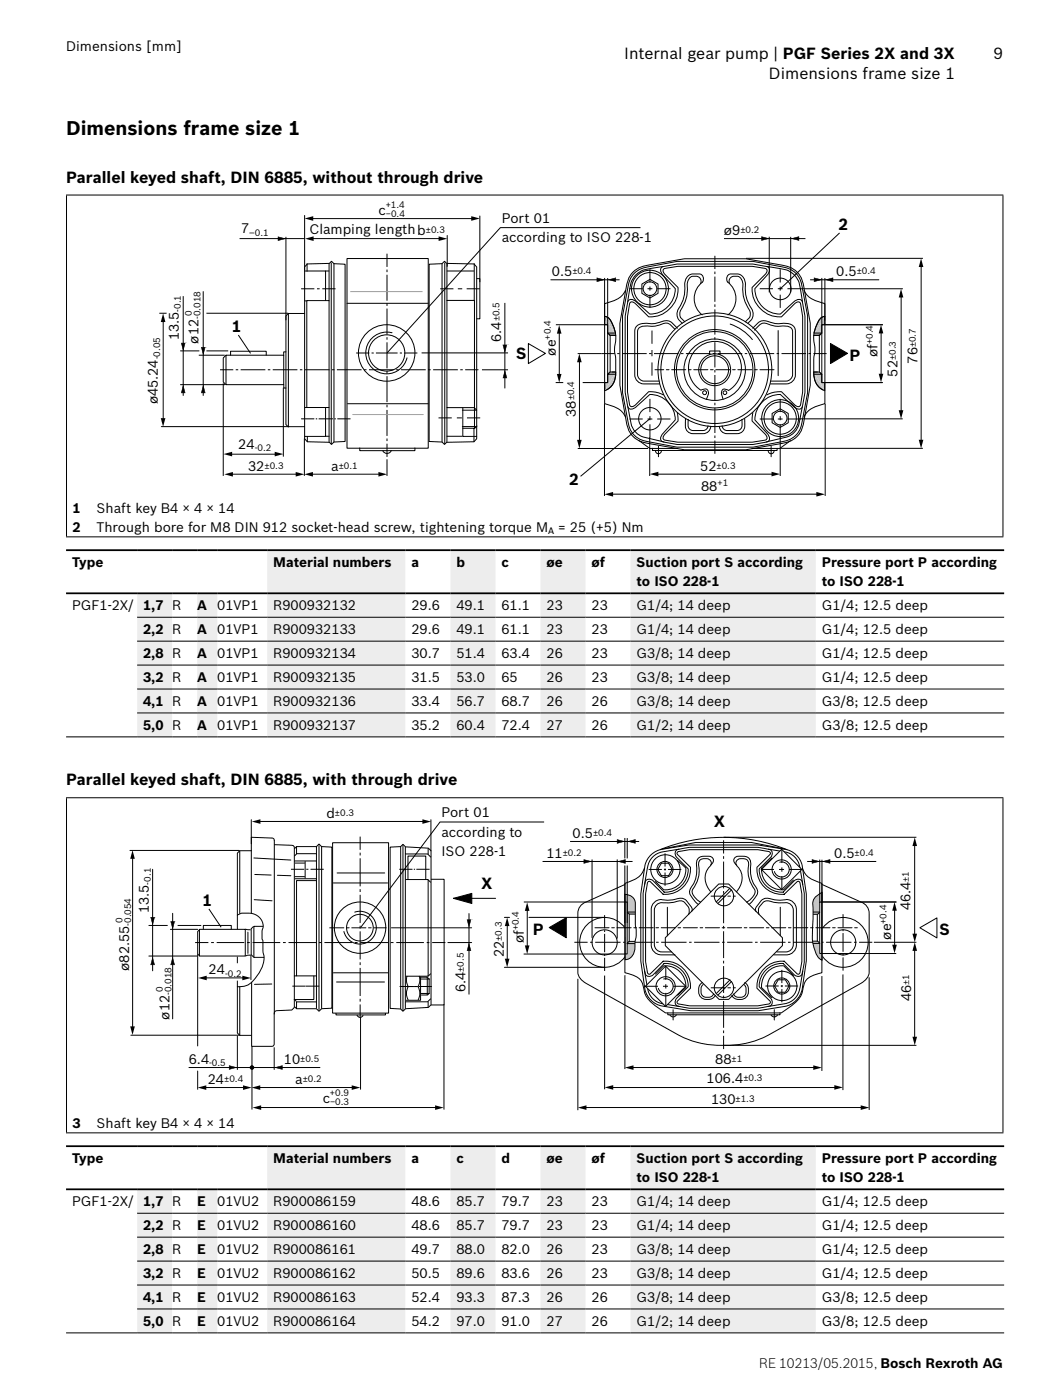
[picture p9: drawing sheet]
<svg xmlns="http://www.w3.org/2000/svg" width="210mm" height="280mm" viewBox="0 0 210 280" stroke-linecap="round" stroke-linejoin="round" font-family="sans-serif">
<path d="M13.2 39h187.3M13.3 39.1v68.2M200.4 39.1v68.2M13.2 107.4h187.3" fill="none" stroke="#000" stroke-width=".2"/>
<g fill="#c6c7c8" stroke="#000" stroke-width=".2" stroke-dasharray="4.2 .7 .7 .7">
<path d="M121.4 74.9l.5-.5h1.1l-2.2 3.7v-1.6h.6z"/>
<path d="M123 74.4a3.6 3.6 0 0 1-2.2 3.7z"/>
<path d="M120.8 63.3a2.5 2.5 0 0 1 1.8 2l.4 1.8z"/>
<path d="M120.8 63.3l2.2 3.8h-1.1l-.5-.5v-1.7h-.6z"/>
</g>
<g fill="none" stroke="#000" stroke-width=".2">
<path d="M60.2 57.8h2.6M60.9 54.2h4.1v5.9M61.4 52.7v1.6M64.4 57.8h2.6M65 54.2h.7M65.8 52.7v7.4M66.2 52.6v36.2M66.7 52.7v35.7M69.3 51.7h16.3v37.9h-16.3zM77.3 50.7v2.7M85.7 52.8l2.6-.1 .5-.4 .4 .4 5.5 .1 .5 .6v34.4l-.5 .6-5.5 .1-.4 .4-.5-.5-2.6-.1zM88 57.8h2.6"/>
<path d="M88.3 52.7v35.7M88.9 52.6v36.2M89.3 52.7v7.4M89.4 54.2h5.2M93.2 57.8h2.7M94.8 52.7v7.5M95.3 55.7h.6v8.1h-.6M125 58.1a4.6 4.6 0 0 1-3.4 2.4l-.8 .2v20l.8 .3a4.6 4.6 0 0 1 3.4 2.4M125.8 57.7h2.6M126.5 54.4a5.6 5.6 0 0 1 3.4-1.4l6.9-1.2h12.2l6.9 1.2a4.9 4.9 0 0 1 4.8 4.8l1.2 6.8v12.5l-1.2 6.9a4.9 4.9 0 0 1-4.8 4.7l-6.9 1.3h-12.2l-6.9-1.3a4.9 4.9 0 0 1-4.8-4.7l-1.2-6.9v-12.5l1.4-8.1a4.2 4.2 0 0 1 1.2-2.1zM126.7 54.7a5.1 5.1 0 0 1 3.2-1.4l5.4-1h15.2l5.4 1a4.6 4.6 0 0 1 4.4 4.5l1.1 5.4v15.3l-1.1 5.5a4.6 4.6 0 0 1-4.4 4.4l-5.4 1h-15.2l-5.4-1a4.6 4.6 0 0 1-4.5-4.4l-1-5.5v-15.3l1.2-6.6a4 4 0 0 1 1.1-1.9zM128.3 56.8l1.6-.9 1.6 .9v1.9l-1.6 .9-1.6-.9z"/>
<path d="M129.9 53.9v2.6M129.9 58.9v2.7M131.3 57.7h2.7M132.5 53.3h-.2a11.8 11.8 0 0 0-4.5 1.1 4.4 4.4 0 0 0-2 3.6l-.4 2.4M140 56.7l.1-.3a1.02 1.02 0 0 0-.9-1.1 1.54 1.54 0 0 0-1.9 1.8 8.1 8.1 0 0 1-1.4 5.3l.1 1.1 .8 .9M142.8 51.2v2.6M145.8 56.7l-.1-.3a1.02 1.02 0 0 1 .9-1.1 1.54 1.54 0 0 1 1.8 1.8 8.1 8.1 0 0 0 1.5 5.3l-.1 1.1-.9 .9M151.8 57.7h2.6M153.3 53.3h.2a11.8 11.8 0 0 1 4.4 1.1 4.4 4.4 0 0 1 2.1 3.6l.3 2.4M155.9 53.9v2.6M155.9 58.9v2.7M157.3 57.7h2.7"/>
<path d="M44 74h2.6M45.2 71h11.5v5.9h-11.5zM45.2 71l-.6 .6v4.8l.6 .5M46.1 71v-.8h7.1v.8M56.7 76.9v.7h.4M57.1 70.4h-.4v.7M57.6 62.7l-.5 .5v21.7l.5 .5M57.6 62.7h3.3v22.6h-3.3zM60.9 60.2h.4M60.9 62.7v-9.3l.5-.6 4.4-.1 .4-.4 .5 .4 2.3 .1v35.5l-2.3 .1-.5 .5-.4-.4-4.4-.1-.5-.6v-2.4M61.3 60.1h4.5v21.4h-4.5zM69.3 60.7h16.3"/>
<path d="M71.2 70.6h2.6M78.3 66.6a4.2 4.2 0 0 0-5.1 2.9 4.2 4.2 0 0 0 3.1 5.1 4.2 4.2 0 0 0 5-3M80.7 70.6h2.7M89.3 60.1h5.5v21.4h-5.5zM93 74h2.6M120.2 70.7h2.6M120.8 63.3a2.5 2.5 0 0 1 1.8 2 6.3 6.3 0 0 1 .2 4.2l.2 2.3a9.3 9.3 0 0 1-.3 4.7 3.2 3.2 0 0 1-1.9 1.6M120.8 64.9h.6v1.7l.5 .5h1.1M121.4 66.6v8.3M121.4 66.6h1.5M121.4 74.8h1.6M121.9 67v7.4"/>
<path d="M123 74.4h-1.1l-.5 .5v1.6h-.6M125.6 60.1a1.09 1.09 0 0 1 1.6 .4l2.6 2.3a5.1 5.1 0 0 0 5.1-5.1l-2.3-2.6a1.21 1.21 0 0 1-.4-1.7l3.1-.6h15.1l2.8 .5a.81 .81 0 0 1 .6 .6 .81 .81 0 0 1-.3 .8l-2.7 3a5.1 5.1 0 0 0 5.1 5.1l2.6-2.3a1.21 1.21 0 0 1 1.7-.4l.6 3.1v15.3l-.5 2.8a.81 .81 0 0 1-.6 .6 .81 .81 0 0 1-.8-.3l-3-2.7a5.1 5.1 0 0 0-5.1 5.1l2.4 2.6a1.21 1.21 0 0 1 .3 1.7l-3.1 .6h-15.1l-2.7-.5a.81 .81 0 0 1-.6-.6 .81 .81 0 0 1 .2-.8l2.7-3a5.1 5.1 0 0 0-5.1-5.1l-2.6 2.4a1.21 1.21 0 0 1-1.6 .3l-.7-3.1v-15.3zM129.9 79.8v2.6M130.3 66.1v2.7M130.3 72.5v2.6M132.5 79l-1.2-.5-1.7-.2-2.6 2.6a.83 .83 0 0 1-1.1 .3l-.5-2.8v-15.1l.5-2.8a.83 .83 0 0 1 1.1 .3l2.6 2.6a5.6 5.6 0 0 0 5.9-5.9l-2.6-2.6a.83 .83 0 0 1-.3-1.1l2.8-.5h14.9l2.8 .5a.83 .83 0 0 1-.3 1.1l-2.5 2.6a5.6 5.6 0 0 0 5.8 5.9l2.6-2.6a.83 .83 0 0 1 1.1-.3l.6 2.8v15.1l-.6 2.8a.83 .83 0 0 1-1.1-.3l-2.6-2.6-1.6 .2-1.3 .5M134.8 65.8a2.05 2.05 0 0 0-2.1-1.1l-1.7 .5h-1.1a2.35 2.35 0 0 0-2.4 .7l-.1 9a1.39 1.39 0 0 0 1.3 1.3h3M135.4 65.6a2.6 2.6 0 0 0-2.5-1.4l-2 .5h-1.1a3.1 3.1 0 0 0-2.7 .7l-.3 .8v8.8a1.84 1.84 0 0 0 1.8 1.8h3.2M140.3 63a4.1 4.1 0 0 1 .1-6.6 1.03 1.03 0 0 0-.7-1.6 2.19 2.19 0 0 0-2.5 .7 3.2 3.2 0 0 0-.4 2.3l-.2 2-.6 1.2a2.3 2.3 0 0 0 .3 3.7M141.8 70.9v-.7h2.1v.7M144.5 79.8l-.3-1v-.7a.85 .85 0 0 1 1.4 0 5.3 5.3 0 0 0 1.3-7.9 5.3 5.3 0 0 0-8-.1 5.3 5.3 0 0 0 1.2 8l.1-.1a.89 .89 0 0 1 1.3 .1l.1 .7-.4 1.1M145.5 63a4.1 4.1 0 0 0-.1-6.6 1.03 1.03 0 0 1 .6-1.6 2.19 2.19 0 0 1 2.5 .7 3.2 3.2 0 0 1 .4 2.3l.3 2 .6 1.2a2.3 2.3 0 0 1-.4 3.7"/>
<path d="M145.9 64.8a9.6 9.6 0 0 1 4.4 3.1M150.4 65.6a2.6 2.6 0 0 1 2.5-1.4l1.9 .5h1.1a3.1 3.1 0 0 1 2.8 .7l.2 .8v8.8a1.84 1.84 0 0 1-1.8 1.8h-3.1M150.7 66a2.54 2.54 0 0 1 2-1.4 9.3 9.3 0 0 0 4.5 .6 1.11 1.11 0 0 1 1.2 1.1v8.6a1.39 1.39 0 0 1-1.3 1.3h-3.1M155.5 66.1v9M155.9 79.8v2.6M162.5 70.7h2.7M60.2 83.8h2.6M60.9 81.5h.5M61.4 87.3v1.1M65 87.3h.8M65 81.6v5.7h-4.1M65.8 81.5v7"/>
<path d="M67.4 83.8h2.6M69.4 80.7h16.2M71.9 89.6v.5h11v-.5M77.3 88.7v2.7M78.2 90.1a.94 .94 0 0 1-.8 .6 .94 .94 0 0 1-.9-.5M87.6 83.6h2.7M89.3 81.5v7M89.3 87.3h3.1M92.4 85.3h2.7M92.4 82h2.8M92.4 85.7h2.3v2.7M92.5 81.6v5.7h2.7"/>
<path d="M93.3 83.6h2.7M95.3 82l-.5-.4v4.1l.5-.5M125.4 81.3l.7 3.3a3.7 3.7 0 0 0 2.4 2.8l4.2 1M125.8 83.8h2.6M129.9 84.9v2.6M131.3 83.8h2.7M135.3 82.5l.2 1.7-2.6 2.6a.83 .83 0 0 0-.3 1.1l2.8 .5h14.9l2.8-.5a.83 .83 0 0 0-.3-1.1l-2.5-2.6 .1-1.7M137 83.7l-.1 1.3a1.53 1.53 0 0 0 1.5 1.7h2.1a1.5 1.5 0 0 0 1.5-1.4M137.5 83.9v1a1.03 1.03 0 0 0 1 1.2h2a1 1 0 0 0 1-1M142.8 88.1v2.7M148.2 83.9l.1 1a1.03 1.03 0 0 1-1 1.2h-2a1 1 0 0 1-1-1M148.8 83.7v1.3a1.53 1.53 0 0 1-1.5 1.7h-2.1a1.5 1.5 0 0 1-1.5-1.4"/>
<path d="M151.8 83.8h2.6M154.3 82.7l1.6-.9 1.6 .9v1.9l-1.6 .9-1.6-.9zM155.9 84.9v2.6M157.3 83.8h2.7M160.3 81.3l-.6 3.3a3.7 3.7 0 0 1-2.5 2.8l-4.1 1"/>
<circle cx="129.9" cy="57.7" r="1.36"/>
<circle cx="129.9" cy="57.7" r="3.7"/>
<circle cx="129.9" cy="57.7" r="3.2"/>
<circle cx="155.9" cy="57.8" r="2.16"/>
<circle cx="77.3" cy="70.6" r="5.6"/>
<circle cx="77.3" cy="70.6" r="3.6"/>
<circle cx="140.8" cy="78.5" r=".39"/>
<circle cx="142.8" cy="73.9" r="3.2"/>
<circle cx="142.8" cy="73.9" r="2.78"/>
<circle cx="142.8" cy="73.9" r="6.1"/>
<circle cx="142.8" cy="73.9" r="7.6"/>
<circle cx="142.8" cy="73.9" r="10.8"/>
<circle cx="142.8" cy="73.9" r="8"/>
<circle cx="142.8" cy="73.9" r="11.4"/>
<circle cx="144.8" cy="78.5" r=".37"/>
<circle cx="129.8" cy="83.7" r="2.24"/>
<circle cx="155.9" cy="83.6" r="1.36"/>
<circle cx="155.9" cy="83.6" r="3.7"/>
<circle cx="155.9" cy="83.6" r="3.2"/>
</g>
<path d="M80.3 70.6h-.6" fill="none" stroke="#000" stroke-width=".2" stroke-dasharray=".4 .4" stroke-linecap="butt"/>
<path d="M79.4 70.6h-5.4" fill="none" stroke="#000" stroke-width=".2" stroke-dasharray="4.3 .4 .4 .4" stroke-linecap="butt"/>
<path d="M63.9 57.8h-.8M77.3 53.9v.8M142.8 54.3v.8M47.1 74h.7M123.3 70.7h.8" fill="none" stroke="#000" stroke-width=".2" stroke-dasharray=".5 .5" stroke-linecap="butt"/>
<path d="M48.1 74h44.6M124.3 70.7h38" fill="none" stroke="#000" stroke-width=".2" stroke-dasharray="4.9 .5 .5 .5" stroke-linecap="butt"/>
<path d="M77.3 54.9v33.6" fill="none" stroke="#000" stroke-width=".2" stroke-dasharray="5.2 .5 .5 .5" stroke-linecap="butt"/>
<path d="M63.1 83.8h.4" fill="none" stroke="#000" stroke-width=".2" stroke-dasharray=".3 .3" stroke-linecap="butt"/>
<path d="M63.7 83.8h3.6" fill="none" stroke="#000" stroke-width=".2" stroke-dasharray="2.9 .3 .3 .3" stroke-linecap="butt"/>
<path d="M129.4 57.7h1.4M156.4 57.7h-1.5M92.3 83.6h-1.5M129.4 83.8h1.4M156.4 83.8h-1.5" fill="none" stroke="#000" stroke-width=".2" stroke-dasharray="1 1" stroke-linecap="butt"/>
<path d="M70 58.3h14.4M70.5 82.9h14.1" fill="none" stroke="#9c9e9f" stroke-width=".2"/>
<path d="M92.4 57.8h-1.4" fill="none" stroke="#000" stroke-width=".2" stroke-dasharray=".9 .9" stroke-linecap="butt"/>
<path d="M154.7 73.9h-23.8" fill="none" stroke="#000" stroke-width=".2" stroke-dasharray="2.8 .5 .5 .5"/>
<path d="M142.8 55.3v32.6" fill="none" stroke="#000" stroke-width=".2" stroke-dasharray="5 .5 .5 .5" stroke-linecap="butt"/>
<path d="M129.9 58.1v-1.2M155.9 58.1v-1.2M129.9 83.2v1.3M155.9 83.2v1.3" fill="none" stroke="#000" stroke-width=".2" stroke-dasharray=".8 .8" stroke-linecap="butt"/>
<path d="M130.3 70v1.9" fill="none" stroke="#000" stroke-width=".2" stroke-dasharray="1.2 1.2" stroke-linecap="butt"/>
<g fill="#c6c7c8" stroke="#000" stroke-width=".2" stroke-dasharray="4.2 .7 .7 .7">
<path d="M162.6 74.4h1.1l.5 .5v1.6h.6v1.6z"/>
<path d="M162.6 74.4l2.2 3.7a3.6 3.6 0 0 1-2.2-3.7z"/>
<path d="M164 63.6l.8-.3-2.2 3.8a7.3 7.3 0 0 1 1.4-3.5z"/>
<path d="M164.8 63.3v1.6h-.6v1.7l-.5 .5h-1.1z"/>
</g>
<g fill="none" stroke="#000" stroke-width=".2">
<path d="M36.6 59.2v20M40.6 58.3v20.9M47.9 47.7h13M57.1 47.4v16.6M60.9 43v11.1M62.3 43.7h32.2M62.4 47.7h25.6M89.4 47v6.3M95.9 43.1v13.3M110 56h13.8M120.8 55.6v9.3M121.4 55.6v9.3"/>
<path d="M128 45.5h-28l-22.6 25.1M144.7 47.7h16.2M149.1 51.7h35.3M153.7 47.3v11.2M158 47.4v11.1M159.8 57.8h20.6M160.7 58.1a4.6 4.6 0 0 0 3.4 2.4l.7 .2v20l-.7 .3a4.6 4.6 0 0 0-3.4 2.4M161.9 56h13.8M164.2 55.6v9.3M164.8 55.6v9.3h11.6M167.8 46.6l-11.9 11.2M180.1 59.2v23.2"/>
<path d="M184.1 53.1v35.2M31.8 62.6h1.5M32.6 64.1v19.8M36 76.9h9M36 70.2h3.8M39.7 71h5.2M41.2 70.2h4.4M41.2 62.6h16.4M44.6 76.7v18.5M47.6 67l2.5 3.7M56.6 77.5v13.8M84.2 70.6h17.3"/>
<path d="M96.3 74h5.2M100.9 60.6v17.1M105.6 68.7l3.4 2-3.4 2zM111 76.5h1.5M111.1 64.9h9.8M111.8 66.4v8.7M115.4 70.7h4.8M115.8 72.1v16.2M116.4 76.5h4.4M162.6 74.8h1.6M162.6 74.4h1.1l.5 .5v1.6h12.2M162.7 66.6h1.5"/>
<path d="M163.7 67v7.4M164.2 66.6v8.3M164.8 64.9h-.6v1.7l-.5 .5h-1.1M164.8 63.3a2.5 2.5 0 0 0-1.8 2 6.2 6.2 0 0 0-.2 4.2l-.2 2.3a9.3 9.3 0 0 0 .4 4.7 3.2 3.2 0 0 0 1.8 1.6M165.9 68.7l3.4 2-3.4 2zM176.1 66.4v8.7M32.2 85.3h25.5M46.1 90.8h9.1M46.2 94.8h13.2M60.8 87.7v7.5M62.2 94.8h13.7M77.3 91.9v3.3"/>
<path d="M115.4 89.7h14.1M120.8 80.8v18.4M122.2 98.8h41.2M127.7 88.1l2.1 1.6h5.6M129.8 87.4v7.8M129.8 83.8l-13.8 11.5M130.4 89.7v.4h24.9v-.4M131.2 94.8h23.3M132.1 90.1a.58 .58 0 0 1-.5 .6 .58 .58 0 0 1-.6-.5M153.5 90.1a.58 .58 0 0 0 .5 .6 .58 .58 0 0 0 .7-.5M155.9 87.3v7.9M155.9 89.7h28.5"/>
<path d="M158 88.1l-2.2 1.6h-5.6M159.7 83.8h20.7M164.9 80.8v18.4"/>
</g>
<path d="M131.6 91.4v-2.2M154.1 91.4v-2.2" fill="none" stroke="#000" stroke-width=".2" stroke-dasharray="4.2 .7 .7 .7"/>
<g fill="#000">
<path d="M60.9 43.7l1.7-.5v1zM60.9 47.7l1.8-.4v.9zM87.6 47.3l1.8 .4-1.8 .5zM94.2 43.2l1.7 .5-1.7 .5zM180 57.8l.5 1.7h-.9zM184 51.7l.5 1.7h-.9zM32.6 62.7l.4 1.7h-.9zM111.3 74.8h.9l-.5 1.7zM111.7 65l.5 1.7h-.9zM115.8 70.7l.4 1.7h-.9zM165.9 68.7l3.4 2-3.4 2zM175.6 74.8h.9l-.5 1.7z"/>
<path d="M176 65l.5 1.7h-.9zM32.1 83.6h.9l-.4 1.8zM44.7 90.8l1.7-.4v.9zM44.8 94.9l1.7-.5v.9zM54.9 90.4l1.7 .4-1.7 .5zM59.1 94.4l1.7 .5-1.7 .4zM60.8 94.9l1.7-.5v.9zM75.6 94.4l1.7 .5-1.7 .4zM115.3 88h.9l-.4 1.7zM120.8 98.9l1.7-.5v.9zM129.8 94.8l1.8-.4v.9zM154.2 94.4l1.7 .4-1.7 .5z"/>
<path d="M163.1 98.4l1.7 .5-1.7 .4zM179.6 82h.9l-.5 1.8zM183.6 88h.9l-.5 1.7z"/>
<path d="M55.5 47.3v.9l1.7-.5zM55.6 47.4l1.2 .3-1.2 .3z"/>
<path d="M119.2 55.5v.9l1.7-.5zM119.3 55.6l1.2 .3-1.2 .4z"/>
<path d="M121.4 56l1.7 .4v-.9zM121.8 55.9l1.2-.3v.7z"/>
<path d="M152.1 47.3v.9l1.7-.5zM152.2 47.4l1.2 .3-1.2 .3z"/>
<path d="M158 47.7l1.7 .5v-.9zM158.4 47.7l1.2-.3v.6z"/>
<path d="M162.6 55.5v.9l1.7-.5zM162.7 55.6l1.2 .3-1.2 .4z"/>
<path d="M164.8 56l1.7 .4v-.9zM165.2 55.9l1.2-.3v.7z"/>
<path d="M36.6 76.9l-.4 1.7h.9zM36.6 77.4l.3 1.1h-.6z"/>
<path d="M36.2 68.6l.4 1.7 .5-1.7zM36.3 68.7h.6l-.3 1.1z"/>
<path d="M40.6 76.9l-.4 1.7h.9zM40.6 77.4l.3 1.1h-.6z"/>
<path d="M40.2 69.4l.4 1.7 .5-1.7zM40.3 69.5h.6l-.3 1.2z"/>
<path d="M100.9 74l-.5 1.6h.9zM100.9 74.4l.3 1.1h-.6z"/>
<path d="M100.4 68.9l.5 1.7 .4-1.7zM100.6 69h.6l-.3 1.2z"/>
</g>
<g fill="#000">
<path d="M55.6 47.4l1.4 .3-1.4 .4zM119.3 55.6l1.4 .3-1.4 .4zM121.6 56l1.4-.4v.7zM152.2 47.3l1.4 .4-1.4 .4zM158.2 47.7l1.4-.4v.8zM162.7 55.6l1.4 .3-1.4 .4zM165 56l1.4-.4v.7zM36.6 77.1l.4 1.5h-.8zM36.2 68.6h.8l-.4 1.4zM40.2 69.5h.8l-.4 1.4zM40.6 77.1l.4 1.5h-.8zM100.5 69h.8l-.4 1.4z"/>
<path d="M100.9 74.2l.4 1.4h-.8z"/>
</g>
<path d="M53.4 110h27.6v8.7h-27.6zM90 110h9v8.7h-9zM108 110h9v8.7h-9zM126 110h37v8.7h-37zM27.4 118.7h7v4.7h-7zM39.4 118.7h4v4.7h-4zM53.4 118.7h27.6v4.7h-27.6zM90 118.7h9v4.7h-9zM108 118.7h9v4.7h-9zM126 118.7h37v4.7h-37zM27.4 123.4h7v4.8h-7zM39.4 123.4h4v4.8h-4zM53.4 123.4h27.6v4.8h-27.6zM90 123.4h9v4.8h-9zM108 123.4h9v4.8h-9zM126 123.4h37v4.8h-37zM27.4 128.2h7v4.8h-7zM39.4 128.2h4v4.8h-4zM53.4 128.2h27.6v4.8h-27.6zM90 128.2h9v4.8h-9zM108 128.2h9v4.8h-9zM126 128.2h37v4.8h-37zM27.4 133h7v4.8h-7zM39.4 133h4v4.8h-4zM53.4 133h27.6v4.8h-27.6zM90 133h9v4.8h-9zM108 133h9v4.8h-9zM126 133h37v4.8h-37zM27.4 137.8h7v4.8h-7zM39.4 137.8h4v4.8h-4zM53.4 137.8h27.6v4.8h-27.6zM90 137.8h9v4.8h-9zM108 137.8h9v4.8h-9zM126 137.8h37v4.8h-37zM27.4 142.6h7v4.8h-7zM39.4 142.6h4v4.8h-4zM53.4 142.6h27.6v4.8h-27.6zM90 142.6h9v4.8h-9zM108 142.6h9v4.8h-9zM126 142.6h37v4.8h-37z" fill="#eceded"/>
<g fill="none" stroke="#000" stroke-width=".2">
<path d="M27.4 123.4h173.2M27.4 128.2h173.2M27.4 137.8h173.2M27.4 133h173.2M13.2 147.4h187.4M13.2 159.6h187.3M13.3 159.6v66.9M27.4 142.6h173.2M200.4 159.6v66.9M26 170.1h21.8M26.5 171.4v34.2M30.5 173.9v20.3"/>
<path d="M47.9 170.1v12.6M50.2 163.9v18.8M50.3 170.1h-2.4l-.5 .5v15.2M50.7 171.6l7.4 .4M50.8 179.9l3.6 .3M50.9 174.9l3.3 .1M51.7 164.3h33M54.8 168.9l3.6 .2 .2 .1 .2 .3v32l-.5 .5-2.9 .1a.55 .55 0 0 0-.6 .6l-.1 6.4-.5 .2h-3.9v-12.9M54.8 168.1v34.8M55.4 175.1h2.7M58.1 173.9h2.7M58.8 172.2h4.4"/>
<path d="M58.8 169.7l.5-.4h3.9l.5-.5 .5 .5 2.1 .1v32.2l-2.1 .1-.5 .6-.5-.6h-3.9l-.5-.4M58.9 175.3h2M58.9 175.8h4.4M58.9 172.6h2M59.3 169.3v1.4h3.9M59.3 170.7l-.5 .5M61 172.2v3.5M62 173.9h2.7M63.2 176.1h-3.9v19.1h3.9M63.2 169.4v32.3M63.7 169.1v32.9M64.3 169.3v32.4"/>
<path d="M66.5 168.5h11.1v34.1h-11.1zM66.6 176.6h10.9M67.4 174.6h9.5M72 167.3v2.7M78 169.4l2.1-.1 .4-.4 .5 .5 4.6 .2 .5 .6v30.8l-.5 .5-4.6 .2-.5 .6-.4-.5-2.1-.1zM79.8 173.9h2.6M80.1 169.3v32.5M80.5 169v33.1M80.9 170.8h4.5l.7 .7M81 175.9h4.5v19.3h-4.5M81 169.4v32.3M83.2 173.9h2.6"/>
<path d="M85.1 175.9v-4.7h-3.6v4.7M85.5 169.7v1.2M85.5 176l.6 .5M86.1 163.9v6.3M86.1 175.9h2.6v25.1h-2.6M153.5 169.8l3.3 .6a3.7 3.7 0 0 1 3 3.1l.6 3.4M29.7 191.2h9.6M29.7 185.1h3.7M34.1 185.9h5.4M34.5 182.7v21.1M35.6 185.1h4.5M39 188.5h2.6"/>
<path d="M39.5 190.9v18.3M39.8 185.9h9.2v5.3h-9.2zM39.9 185.9l-.4 .4v4.5l.4 .4M40.6 185.9v-.8h5.6v.8M41 195.6h7.7M47.4 183a3.8 3.8 0 0 1 4.9 1.2 2.56 2.56 0 0 1 .1 2.1l.1 3.9a5.4 5.4 0 0 1-1.4 5.4 3.7 3.7 0 0 1-3.7 1.7M47.4 191.3v1.3M47.4 196.1v10.5l.5 .5h2.4M47.9 197.3v9.7M49 185.8l1.1 .1M49.5 186.4v4.3M50.1 191h-.6l-.5 .2"/>
<path d="M50.1 191.1v4.8M50.7 185.3l-.5 .4v5.2l.5 .6M52.6 185.3h-1.9v6.2h2.1M54.3 196.8l-3.5 .1M58.4 197.2h5.4M58.7 199.8l.6 .5M58.8 195.2h.5M62.7 195.1v4.8h-3.9M66.6 194.6h11M67.2 196.4h9.6M70.9 182.4a3.3 3.3 0 0 1 4.1 2.2 3.3 3.3 0 0 1-2.2 4.1 3.3 3.3 0 0 1-4.1-2.4M78.2 185.6h16"/>
<path d="M79.8 197.3h3.7M81.3 195.2l-.1 .8 .4 1.3-.2 .5a2.57 2.57 0 0 0 .2 2.2M83.5 197.3l.2 .5a2.57 2.57 0 0 1-.2 2.2M83.6 197.3h2.7M83.8 195.2l.1 .8-.4 1.3M84 195.3v4.8h-2.9M84.1 195.8h1.7M84.1 195.4h1.3v3.6h-1.3M84.1 198.7h1.7M85.4 195.4l.3 .4v2.9l-.3 .3M86.1 194.7l-.6 .5M86.1 199.7l-.7 .7h-4.4"/>
<path d="M86.4 188.5h2.6M89.5 188.5h4.7M93.7 182.7v16.1M26.1 207h21.8M37.8 213.5h26.1M39.5 214.2v3.7M40.9 217.5h8M47.4 207.2v6.7M50.3 209.3v12.6M51.7 217.5h18.9M54.8 209.5v4.4M63.2 200.4h-3.9v1.4"/>
<path d="M67.1 202.6v.4h9.9v-.4M71.3 203a.63 .63 0 0 0 .6 .5 .63 .63 0 0 0 .7-.5M72 200.9v2.6M72 203.5v14.4M85.5 200.3v1.1M88.7 201v20.9M13.2 226.6h187.3M51.9 221.5h35.4"/>
<circle cx="71.9" cy="185.5" r="2.66"/>
<circle cx="71.9" cy="185.5" r="5.1"/>
<circle cx="50.3" cy="213.5" r=".35"/>
</g>
<path d="M13.2 110h187.4M13.2 118.7h187.4" fill="none" stroke="#000" stroke-width=".35"/>
<g fill="#000">
<path d="M26.5 170l.4 1.8h-.9zM50.3 164.3l1.7-.4v.9zM84.4 163.9l1.7 .4-1.7 .5zM30.5 191.5l.4 1.5h-.8zM30.1 183.5h.8l-.4 1.4zM39.6 195.6l1.7-.5v1zM48.4 195.1l1.7 .5-1.7 .5zM26 205.3h.9l-.4 1.7zM39.5 217.5l1.7-.4v.9zM45.8 213.1l1.4 .4-1.4 .4zM48.6 217.1l1.7 .4-1.7 .5zM50.3 217.5l1.7-.4v.9z"/>
<path d="M55 213.5l1.4-.4v.8zM70.3 217.1l1.7 .4-1.7 .5zM50.5 221.5l1.7-.4v.9zM86.9 221.1l1.8 .4-1.8 .5z"/>
<path d="M30.5 191.3l-.5 1.7h.9zM30.5 191.7l.3 1.2h-.6z"/>
<path d="M30 183.4l.5 1.7 .4-1.7zM30.2 183.5h.6l-.3 1.2z"/>
<path d="M45.7 213.1v.9l1.7-.5zM45.8 213.2l1.2 .3-1.2 .3z"/>
<path d="M54.8 213.5l1.7 .5v-.9zM55.2 213.5l1.2-.3v.6z"/>
<circle cx="50.3" cy="213.5" r=".35"/>
</g>
<path d="M42.2 188.5h.8M72 200.3v-.8" fill="none" stroke="#000" stroke-width=".2" stroke-dasharray=".6 .6" stroke-linecap="butt"/>
<path d="M43.3 188.5h42.8" fill="none" stroke="#000" stroke-width=".2" stroke-dasharray="5.5 .6 .6 .6" stroke-linecap="butt"/>
<path d="M72 199.2v-28.9" fill="none" stroke="#000" stroke-width=".2" stroke-dasharray="5.6 .6 .6 .6" stroke-linecap="butt"/>
<path d="M65.9 185.6h11.3" fill="none" stroke="#000" stroke-width=".2" stroke-dasharray="2.8 .5 .5 .5"/>
<path d="M61.2 173.9h.6M82.9 197.3h.5" fill="none" stroke="#000" stroke-width=".2" stroke-dasharray=".4 .4" stroke-linecap="butt"/>
<path d="M82.7 173.9h.4" fill="none" stroke="#000" stroke-width=".2" stroke-dasharray=".3 .3" stroke-linecap="butt"/>
<path d="M152.1 173.9l4.1-4 4 4-4 4z" fill="#fff"/>
<g fill="none" stroke="#000" stroke-width=".2">
<path d="M129.1 176.1a1.06 1.06 0 0 1 1.4 0l2.1 2.3a4.5 4.5 0 0 0 4.9-4.7l-2.3-2.2a.94 .94 0 0 1-.3-1.1 .94 .94 0 0 1 1-.6l1.8-.3h13.8l1.4 .2a1.23 1.23 0 0 1 1.4 1l-.3 .8-2.3 2.2a4.5 4.5 0 0 0 4.9 4.7l2.1-2.3a.94 .94 0 0 1 1.1-.2 .94 .94 0 0 1 .6 .9l.3 1.9v13.8l-.2 1.3a1.23 1.23 0 0 1-1 1.5l-.8-.3-2.1-2.3a4.5 4.5 0 0 0-4.9 4.7l2.3 2.3a.94 .94 0 0 1 .3 1.1 .94 .94 0 0 1-1 .5l-1.8 .4h-13.8l-1.4-.3a1.23 1.23 0 0 1-1.4-1l.3-.7 2.3-2.3a4.5 4.5 0 0 0-4.9-4.7l-2.1 2.3a.94 .94 0 0 1-1.1 .2 .94 .94 0 0 1-.6-.9l-.3-1.9v-13.7zM129.6 173.9h2.6M129.9 171.2a4.7 4.7 0 0 1 2.4-1.4l6.7-1.3h11.1l6.7 1.3a4.4 4.4 0 0 1 3.5 3.3l.8 5.7v13.4l-.8 5.7a4.4 4.4 0 0 1-3.5 3.4l-5.3 .8h-13.5l-5.7-.9a4.3 4.3 0 0 1-3.4-3.3l-.9-5.7v-13.4l.9-5.7 .2-.7zM132.1 172.6h1.5l.7 1.3-.7 1.2h-1.5l-.7-1.2zM132.4 169.8l5.3-.8h13.8l5.2 .8M132.9 170.7v2.6M132.9 174.5v2.7M133.5 173.9h2.6M135.4 172.1l1.6 1.5a4.1 4.1 0 0 1-4.4 4.3l-1.6-1.6M135.4 170.4l2.4-.5h13.6l2 .4a.44 .44 0 0 1 .5 .4l-2.7 2.8a5 5 0 0 0 5.5 5.3l2.7-2.5a.44 .44 0 0 1 .5 .5l.3 2v13.5l-.3 2a.44 .44 0 0 1-.5 .5l-2.7-2.5a5 5 0 0 0-5.5 5.4l2.7 2.7a.44 .44 0 0 1-.5 .4l-2 .4h-13.6l-2-.4a.44 .44 0 0 1-.5-.4l2.7-2.7a5 5 0 0 0-5.5-5.4l-2.7 2.5a.44 .44 0 0 1-.5-.5l-.3-2v-13.5l.3-2a.44 .44 0 0 1 .5-.5l2.7 2.5a5 5 0 0 0 5.5-5.3l-2.6-2.6-.1-.2zM135.7 169.8l-3.3 .6a3.7 3.7 0 0 0-3 3.1l-.6 3.4M142 173.1l.4-.5a.83 .83 0 0 0 .1-.9 .83 .83 0 0 0-.8-.4 2.18 2.18 0 0 0-2.3 .5 2.85 2.85 0 0 0-.2 1.9 5.9 5.9 0 0 1-1.3 4.1 1.4 1.4 0 0 0 .4 1.7l.6 .9 .6 .5"/>
<path d="M142 178.4a3.8 3.8 0 0 1 .1-5.5 1.02 1.02 0 0 0-1.4-1.2 1.06 1.06 0 0 0-1.1 1.5 6.6 6.6 0 0 1-1.3 4.9 2.96 2.96 0 0 0 1.7 2.3M143.6 176.8h2l10.7 10.7v1.6l-10.7 10.8h-1.9l-10.8-10.8v-1.6zM144.6 168.1v2.6M145.9 177.6l-2.7 2.7M146.2 178l-2.7 2.7M147.1 178.4a3.8 3.8 0 0 0 0-5.5 1.02 1.02 0 0 1 1.4-1.2 1.06 1.06 0 0 1 1.1 1.5 6.6 6.6 0 0 0 1.3 4.9 2.96 2.96 0 0 1-1.7 2.3M147.2 173.1l-.4-.5a.83 .83 0 0 1-.1-.9 .83 .83 0 0 1 .8-.4 2.18 2.18 0 0 1 2.3 .5 2.85 2.85 0 0 1 .1 1.9 5.9 5.9 0 0 0 1.4 4.1 1.4 1.4 0 0 1-.4 1.7l-.7 .9-.6 .5M152 173.9h2.7M152.1 173.9l4.1-4 4 4-4 4zM154.2 171.6l-2 2a4.1 4.1 0 0 0 4.4 4.3l1.9-1.9M155.8 172.4a1.51 1.51 0 0 1 1.8 1.1 1.51 1.51 0 0 1-1 1.8 1.51 1.51 0 0 1-1.9-1M156.2 170v2.6"/>
<path d="M156.2 175.2v2.7M157.7 173.9h2.6M114.8 188.5h2.6M120.8 183v2.7M120.8 191.5v2.7M128.8 194.2l.6 3.4a3.7 3.7 0 0 0 3 3.1l3.3 .6M131 194.8l1.6-1.6a4.1 4.1 0 0 1 4.4 4.3l-1.6 1.5M133.3 181.4v5.8M137.6 182.9a2.06 2.06 0 0 0-1.1-2.6l-.7-.1a11.8 11.8 0 0 1-4 .4 1.5 1.5 0 0 0-1.1 1.4v6.9a1.5 1.5 0 0 0 1.5 1.5h2M138.2 182.3a.75 .75 0 0 0-.2-1l-.8-1.2a1.81 1.81 0 0 0-2.2-.3l-2 .2a2.08 2.08 0 0 0-2.9 1.9v7.1a2 2 0 0 0 2 2h2.8M140.3 196.5a1.99 1.99 0 0 0 .3 3.3 1.89 1.89 0 0 0 2.3-.7M140.5 196.9a1.66 1.66 0 0 0 .2 2.5 1.39 1.39 0 0 0 1.9-.6"/>
<path d="M145.9 196l-2.7 2.7M146.2 196.3l-2.7 2.7M148.6 196.9a1.66 1.66 0 0 1-.1 2.5 1.39 1.39 0 0 1-1.9-.6M148.8 196.5a1.99 1.99 0 0 1-.3 3.3 1.89 1.89 0 0 1-2.3-.7M151.1 182.3a.75 .75 0 0 1 .1-1l.9-1.2a1.81 1.81 0 0 1 2.1-.3l2.1 .2a2.08 2.08 0 0 1 2.8 1.9v7.1a2 2 0 0 1-2 2h-2.5M151.7 182.9a2.06 2.06 0 0 1 1.1-2.6l.7-.1a11.8 11.8 0 0 0 4 .4 1.5 1.5 0 0 1 1 1.4v6.9a1.5 1.5 0 0 1-1.5 1.5h-1.8M152.9 197.2h2.7M155.5 196h1.4l.8 1.2-.8 1.3h-1.4l-.7-1.3zM155.9 181.4v5.8M156.2 194v2.6M156.2 197.8v2.7M156.8 197.2h2.7"/>
<path d="M158.5 195.1l-1.9-1.9a4.1 4.1 0 0 0-4.4 4.3l2 2M160.4 194.2l-.6 3.4a3.7 3.7 0 0 1-3 3.1l-3.3 .6M168.4 182.8v2.7M168.4 191.5v2.6M171.6 188.5h2.7M144.6 207.2v2.6"/>
<circle cx="132.9" cy="173.9" r="1.61"/>
<circle cx="133" cy="173.9" r="2.93"/>
<circle cx="144.7" cy="179.2" r="1.93"/>
<circle cx="156.2" cy="173.9" r="1.92"/>
<circle cx="144.7" cy="197.6" r="1.93"/>
<circle cx="156.2" cy="197.2" r="1.61"/>
<circle cx="156.3" cy="197.2" r="2.93"/>
</g>
<path d="M144.6 171.2v.8M117.9 188.5h.8" fill="none" stroke="#000" stroke-width=".2" stroke-dasharray=".5 .5" stroke-linecap="butt"/>
<path d="M144.6 172.3v34.6" fill="none" stroke="#000" stroke-width=".2" stroke-dasharray="5.4 .5 .5 .5" stroke-linecap="butt"/>
<path d="M118.9 188.5h52.5" fill="none" stroke="#000" stroke-width=".2" stroke-dasharray="5.1 .5 .5 .5" stroke-linecap="butt"/>
<path d="M132.9 173.7v.6M133.1 173.9h-.6M120.8 191.2v-.6M156.2 197v.6M156.4 197.2h-.6M168.4 185.9v.5" fill="none" stroke="#000" stroke-width=".2" stroke-dasharray=".4 .4" stroke-linecap="butt"/>
<path d="M120.8 190.4v-4.5M168.4 186.6v4.7" fill="none" stroke="#000" stroke-width=".2" stroke-dasharray="3.7 .4 .4 .4" stroke-linecap="butt"/>
<path d="M142.1 179.2h4.8M142.1 197.6h4.8" fill="none" stroke="#000" stroke-width=".2" stroke-dasharray="2.8 .5 .5 .5"/>
<path d="M155.7 173.9h1.5" fill="none" stroke="#000" stroke-width=".2" stroke-dasharray="1 1" stroke-linecap="butt"/>
<path d="M156.2 173.5v1.3" fill="none" stroke="#000" stroke-width=".2" stroke-dasharray=".9 .9" stroke-linecap="butt"/>
<path d="M129 197.3l4-4.1 4 4.1-4 4z" fill="#fff"/>
<g fill="none" stroke="#000" stroke-width=".2">
<path d="M124.9 176.9l-7.8 3.5a2.36 2.36 0 0 0-1.6 2.2v11.8a2.82 2.82 0 0 0 1.6 2.2l18.5 10.4a20.7 20.7 0 0 0 17.9 0l19-10.6a2.62 2.62 0 0 0 1.2-2v-11.8a2.36 2.36 0 0 0-1.6-2.2l-7.8-3.5M124.9 185.6a5 5 0 0 0-7.4-.9 5 5 0 0 0 0 7.5 5 5 0 0 0 7.4-.9M128.8 197.3h2.7M129 197.3l4-4.1 4 4.1-4 4zM132.6 195.8a1.51 1.51 0 0 1 1.8 1.1 1.51 1.51 0 0 1-1 1.8 1.51 1.51 0 0 1-1.9-1M133 193.3v2.7M133 198.6v2.6M134.5 197.3h2.6M164.4 185.6a5 5 0 0 1 7.4-.9 5 5 0 0 1 0 7.5 5 5 0 0 1-7.4-.9M133.8 203a.72 .72 0 0 0 .7 .4 .72 .72 0 0 0 .6-.4M154.1 203a.72 .72 0 0 0 .6 .4 .72 .72 0 0 0 .7-.4M155.9 202.5v.5h-22.5v-.4"/>
<circle cx="120.8" cy="188.5" r="2.51"/>
<circle cx="133" cy="197.3" r="1.92"/>
<circle cx="168.5" cy="188.5" r="2.51"/>
</g>
<path d="M132.5 197.3h1.5" fill="none" stroke="#000" stroke-width=".2" stroke-dasharray="1 1" stroke-linecap="butt"/>
<path d="M133 196.8v1.3" fill="none" stroke="#000" stroke-width=".2" stroke-dasharray=".9 .9" stroke-linecap="butt"/>
<path d="M134.5 201.9v2.1M154.7 201.9v2.1" fill="none" stroke="#000" stroke-width=".2" stroke-dasharray="2.8 .5 .5 .5"/>
<path d="M124.8 178.8h2.4v13.2h-2.4z" fill="#c6c7c8"/>
<path d="M124.8 180.4h.5v2l.4 .4h1.5v5.5h-1.5l-.4 .4v2.1h-.5z" fill="#fff"/>
<path d="M124.9 178.9a1.93 1.93 0 0 1 2 1.7v4.3a7.5 7.5 0 0 1 0 3.7 2.87 2.87 0 0 1-1.4 3.2l-.6 .1zM125.3 182.5v6.3M125.4 188.7h1.6M125.4 182.4h1.8M125.7 182.9v5.5M127.2 182.8h-1.5l-.4-.4v-2h-.5v10.4h.5v-2.1l.4-.4h1.5" fill="none" stroke="#000" stroke-width=".2"/>
<path d="M162.3 178.4h1.9v13.7h-1.9z" fill="#c6c7c8"/>
<path d="M163.8 180.4h.4v10.3h-.4v-2.1l-.4-.4h-1.1v-5.3h1.1l.4-.5z" fill="#fff"/>
<g fill="none" stroke="#000" stroke-width=".2">
<path d="M50.2 167.5l4.3 .1 .3 .3v.3M90.6 179.7h8.4M90.6 179.7l3.7-1v2zM108.5 172.3h17.8M108.7 164.4h-20.8l-15.8 21.1M113.9 168.3h13.8M118.3 172v15.6M123.3 171.9v15.7M124.8 167.6v4.1M124.8 173.1v11.5M125.3 167.6v4.1M125.3 173.1v11.5"/>
<path d="M128.8 173.6a4 4 0 0 1-3 2.7l-.9 .4v17.8a4.8 4.8 0 0 1 3.4 2l.2 .5a5.6 5.6 0 0 0 3.1 4.6l1.4 1h23.1l1.4-1a5.6 5.6 0 0 0 3.1-4.6 2.87 2.87 0 0 1 2.5-2.1l1.1-.4v-17.8l-.9-.4a4 4 0 0 1-3-2.7M131.8 169.9a33.9 33.9 0 0 1 25.5 .1M144.6 167.5h38.5M161.3 172.3h13.8M162.9 179.5l1.4-1.1v13.6a3.2 3.2 0 0 1-1.6-2.3 12.6 12.6 0 0 1-.3-5.3v-3.4a2 2 0 0 1 .5-1.5zM163.8 171.9v8.7M164.2 171.9v8.7M182.8 168.9v18.2M41.7 181.8l2.5 3.6M100.8 183.5h1M100.8 193.5h20M101.4 184.9v7.2"/>
<path d="M104.6 190.8h20.3M104.7 180.4h20.2M105.4 181.9v7.5M105.7 183.5h15.1M109.7 185.5l3.4-2v4.1zM115.5 195.8v26.2M120.8 195.1v22.8M124.9 195v18.8M162.3 182.4h1.4M162.3 188.7h1.4M163.3 182.9v5.3M163.8 182.4v6.3"/>
<path d="M164.2 190.7h14.9M164.2 195.2v19M164.2 180.4h-.4v2l-.4 .5h-1.1M164.2 180.4v10.3h-.4v-2.1l-.4-.4h-1.1M164.2 180.4h14.9M168.4 194.9v23.1M173.7 195.5v26.5M174.6 188.5h8.5M178.8 181.8v7.5M182.8 189.9v17.8M183.8 185.5l3.4-1.9v4zM122.2 217.5h44.8"/>
<path d="M126.3 213.5h36.5M144.6 209.1h38.5M116.9 221.5h55.4"/>
</g>
<path d="M118.9 185.5h52.8" fill="none" stroke="#000" stroke-width=".2" stroke-dasharray="2.8 .5 .5 .5"/>
<g fill="#000">
<path d="M90.6 179.7l3.7-1v2zM116.7 171.9l1.4 .4-1.4 .4zM123.3 167.9l1.4 .4-1.4 .4zM123.5 172.3l1.5-.4v.8zM125.5 168.3l1.4-.4v.8zM162.3 171.9l1.4 .4-1.4 .4zM164.4 172.3l1.4-.4v.8zM182.8 167.5l.4 1.7h-.9zM34.5 191.5l.4 1.5h-.8zM34.1 184.3h.8l-.4 1.4zM93.7 188.7l.4 1.4h-.8zM93.3 184h.8l-.4 1.4z"/>
<path d="M100.9 191.7h.9l-.5 1.8zM101.3 183.5l.5 1.7h-.9zM104.9 189.1h.9l-.5 1.7zM105.3 180.5l.5 1.7h-.9zM109.7 185.5l3.4-2v4.1zM178.3 188.9h.9l-.5 1.8zM178.7 180.4l.5 1.7h-.9zM182.8 188.5l.4 1.7h-.9zM182.3 186.7h.9l-.4 1.8zM120.8 217.5l1.7-.5v.9zM124.9 213.5l1.7-.4v.9zM162.5 213.1l1.7 .4-1.7 .5z"/>
<path d="M166.7 217l1.7 .5-1.7 .4zM182.3 207.3h.9l-.4 1.8zM115.5 221.5l1.7-.4v.9zM172 221.1l1.7 .4-1.7 .5z"/>
<path d="M116.6 171.8v.9l1.7-.4zM116.7 172l1.2 .3-1.2 .3z"/>
<path d="M123.3 167.8v.9l1.6-.4zM123.4 168l1.1 .3-1.1 .3z"/>
<path d="M123.3 172.3l1.7 .4v-.9zM123.7 172.3l1.2-.3v.6z"/>
<path d="M125.3 168.3l1.7 .4v-.9zM125.7 168.3l1.2-.3v.6z"/>
<path d="M162.2 171.8v.9l1.7-.4zM162.3 172l1.2 .3-1.2 .3z"/>
<path d="M164.2 172.3l1.7 .4v-.9zM164.6 172.3l1.2-.3v.6z"/>
<path d="M34.5 191.3l-.5 1.7h.9zM34.5 191.7l.3 1.2h-.6z"/>
<path d="M34 184.2l.5 1.7 .4-1.7zM34.2 184.4h.6l-.3 1.1z"/>
<path d="M93.7 188.5l-.4 1.7h.9zM93.7 188.9l.3 1.2h-.6z"/>
<path d="M93.3 183.9l.4 1.7 .5-1.7zM93.4 184h.6l-.3 1.2z"/>
</g>
<path d="M53.4 229.2h27.6v8.7h-27.6zM90 229.2h9v8.7h-9zM108 229.2h9v8.7h-9zM126 229.2h37v8.7h-37zM27.4 237.9h7v4.7h-7zM39.4 237.9h4v4.7h-4zM53.4 237.9h27.6v4.7h-27.6zM90 237.9h9v4.7h-9zM108 237.9h9v4.7h-9zM126 237.9h37v4.7h-37zM27.4 242.6h7v4.8h-7zM39.4 242.6h4v4.8h-4zM53.4 242.6h27.6v4.8h-27.6zM90 242.6h9v4.8h-9zM108 242.6h9v4.8h-9zM126 242.6h37v4.8h-37zM27.4 247.4h7v4.8h-7zM39.4 247.4h4v4.8h-4zM53.4 247.4h27.6v4.8h-27.6zM90 247.4h9v4.8h-9zM108 247.4h9v4.8h-9zM126 247.4h37v4.8h-37zM27.4 252.2h7v4.8h-7zM39.4 252.2h4v4.8h-4zM53.4 252.2h27.6v4.8h-27.6zM90 252.2h9v4.8h-9zM108 252.2h9v4.8h-9zM126 252.2h37v4.8h-37zM27.4 257h7v4.8h-7zM39.4 257h4v4.8h-4zM53.4 257h27.6v4.8h-27.6zM90 257h9v4.8h-9zM108 257h9v4.8h-9zM126 257h37v4.8h-37zM27.4 261.8h7v4.8h-7zM39.4 261.8h4v4.8h-4zM53.4 261.8h27.6v4.8h-27.6zM90 261.8h9v4.8h-9zM108 261.8h9v4.8h-9zM126 261.8h37v4.8h-37z" fill="#eceded"/>
<path d="M27.4 242.6h173.2M27.4 247.4h173.2M27.4 257h173.2M27.4 252.2h173.2M13.2 266.6h187.4M27.4 261.8h173.2" fill="none" stroke="#000" stroke-width=".2"/>
<path d="M13.2 229.2h187.4M13.2 237.9h187.4" fill="none" stroke="#000" stroke-width=".35"/>
<text font-size="3.9" x="13.2" y="26.9">Dimensions frame size 1</text>
<g font-size="3.2">
<text x="124.7" y="11.9">Internal gear pump | PGF Series 2X and 3X</text>
<text x="198.5" y="11.9">9</text>
<text x="153.6" y="15.7">Dimensions frame size 1</text>
<text x="13.2" y="36.5">Parallel keyed shaft, DIN 6885, without through drive</text>
<text x="167.5" y="46">2</text>
<text x="46.3" y="66.4">1</text>
<text x="103.2" y="71.8">S</text>
<text x="169.7" y="72.2">P</text>
<text x="113.7" y="97.1">2</text>
<text x="13.2" y="157.1">Parallel keyed shaft, DIN 6885, with through drive</text>
<text x="142.6" y="165.3">X</text>
<text x="96.1" y="177.8">X</text>
<text x="40.5" y="181.2">1</text>
<text x="106.5" y="187">P</text>
<text x="187.7" y="187">S</text>
</g>
<g font-size="2.7">
<text x="13.2" y="10.3">Dimensions [mm]</text>
<text x="48.2" y="46.7">7</text>
<text x="61.8" y="46.8">Clamping lengthb</text>
<text x="75.6" y="43">c</text>
<text x="100.3" y="44.6">Port 01</text>
<text x="144.7" y="47">ø9</text>
<text x="100.3" y="48.5">according to ISO 228-1</text>
<text x="110.3" y="55.2">0.5</text>
<text x="167.1" y="55.2">0.5</text>
<text x="35.7" y="68.1" transform="rotate(-90 35.7 68.1)">13.5</text>
<text x="39.6" y="68.7" transform="rotate(-90 39.6 68.7)">ø12</text>
<text x="100.2" y="68.4" transform="rotate(-90 100.2 68.4)">6.4</text>
<text x="111" y="71.1" transform="rotate(-90 111 71.1)">øe</text>
<text x="175.3" y="71.4" transform="rotate(-90 175.3 71.4)">øf</text>
<text x="179.4" y="75.3" transform="rotate(-90 179.4 75.3)">52</text>
<text x="183.4" y="72.7" transform="rotate(-90 183.4 72.7)">76</text>
<text x="31.5" y="80.9" transform="rotate(-90 31.5 80.9)">ø45.24</text>
<text x="115.1" y="83.3" transform="rotate(-90 115.1 83.3)">38</text>
<text x="47.6" y="89.8">24</text>
<text x="49.6" y="94.1">32</text>
<text x="66.2" y="94.1">a</text>
<text x="139.9" y="94.1">52</text>
<text x="140.1" y="98.1">88</text>
<text x="14.5" y="102.5">1</text>
<text x="14.5" y="106.4">2</text>
<text x="19.3" y="102.5">Shaft key B4 × 4 × 14</text>
<text x="19.3" y="106.4">Through bore for M8 DIN 912 socket-head screw, tightening torque M</text>
<text x="111.5" y="106.4">= 25 (+5) Nm</text>
<text x="14.4" y="113.5">Type</text>
<text x="54.6" y="113.5">Material numbers</text>
<text x="82.2" y="113.5">a</text>
<text x="91.2" y="113.5">b</text>
<text x="100.2" y="113.5">c</text>
<text x="109.2" y="113.5">øe</text>
<text x="118.2" y="113.5">øf</text>
<text x="127.2" y="113.5">Suction port S according</text>
<text x="164.2" y="113.5">Pressure port P according</text>
<text x="127.2" y="117.3">to ISO 228-1</text>
<text x="164.2" y="117.3">to ISO 228-1</text>
<text x="14.4" y="122.1">PGF1-2X/</text>
<text x="28.6" y="122.1">1,7 R</text>
<text x="39.4" y="122.1">A</text>
<text x="43.4" y="122.1">01VP1</text>
<text x="54.6" y="122.1">R900932132</text>
<text x="82.2" y="122.1">29.6</text>
<text x="91.2" y="122.1">49.1</text>
<text x="100.2" y="122.1">61.1</text>
<text x="109.2" y="122.1">23</text>
<text x="118.2" y="122.1">23</text>
<text x="127.2" y="122.1">G1/4; 14 deep</text>
<text x="164.2" y="122.1">G1/4; 12.5 deep</text>
<text x="28.6" y="126.9">2,2 R</text>
<text x="28.6" y="131.7">2,8 R</text>
<text x="39.4" y="126.9">A</text>
<text x="39.4" y="131.7">A</text>
<text x="43.4" y="126.9">01VP1</text>
<text x="43.4" y="131.7">01VP1</text>
<text x="54.6" y="126.9">R900932133</text>
<text x="54.6" y="131.7">R900932134</text>
<text x="82.2" y="126.9">29.6</text>
<text x="82.2" y="131.7">30.7</text>
<text x="91.2" y="126.9">49.1</text>
<text x="91.2" y="131.7">51.4</text>
<text x="100.2" y="126.9">61.1</text>
<text x="100.2" y="131.7">63.4</text>
<text x="109.2" y="126.9">23</text>
<text x="109.2" y="131.7">26</text>
<text x="118.2" y="126.9">23</text>
<text x="118.2" y="131.7">23</text>
<text x="127.2" y="126.9">G1/4; 14 deep</text>
<text x="127.2" y="131.7">G3/8; 14 deep</text>
<text x="164.2" y="126.9">G1/4; 12.5 deep</text>
<text x="164.2" y="131.7">G1/4; 12.5 deep</text>
<text x="28.6" y="136.4">3,2 R</text>
<text x="39.4" y="136.4">A</text>
<text x="43.4" y="136.4">01VP1</text>
<text x="54.6" y="136.4">R900932135</text>
<text x="82.2" y="136.4">31.5</text>
<text x="91.2" y="136.4">53.0</text>
<text x="100.2" y="136.4">65</text>
<text x="109.2" y="136.4">26</text>
<text x="118.2" y="136.4">23</text>
<text x="127.2" y="136.4">G3/8; 14 deep</text>
<text x="164.2" y="136.4">G1/4; 12.5 deep</text>
<text x="28.6" y="141.2">4,1 R</text>
<text x="39.4" y="141.2">A</text>
<text x="43.4" y="141.2">01VP1</text>
<text x="54.6" y="141.2">R900932136</text>
<text x="82.2" y="141.2">33.4</text>
<text x="91.2" y="141.2">56.7</text>
<text x="100.2" y="141.2">68.7</text>
<text x="109.2" y="141.2">26</text>
<text x="118.2" y="141.2">26</text>
<text x="127.2" y="141.2">G3/8; 14 deep</text>
<text x="164.2" y="141.2">G3/8; 12.5 deep</text>
<text x="28.6" y="146">5,0 R</text>
<text x="39.4" y="146">A</text>
<text x="43.4" y="146">01VP1</text>
<text x="54.6" y="146">R900932137</text>
<text x="82.2" y="146">35.2</text>
<text x="91.2" y="146">60.4</text>
<text x="100.2" y="146">72.4</text>
<text x="109.2" y="146">27</text>
<text x="118.2" y="146">26</text>
<text x="127.2" y="146">G1/2; 14 deep</text>
<text x="164.2" y="146">G3/8; 12.5 deep</text>
<text x="65.2" y="163.6">d</text>
<text x="88.2" y="163.5">Port 01</text>
<text x="88.2" y="167.3">according to</text>
<text x="114.4" y="167.6">0.5</text>
<text x="88.2" y="171.2">ISO 228-1</text>
<text x="109.2" y="171.6">11</text>
<text x="166.7" y="171.6">0.5</text>
<text x="29.7" y="182.6" transform="rotate(-90 29.7 182.6)">13.5</text>
<text x="182" y="182.1" transform="rotate(-90 182 182.1)">46.4</text>
<text x="100.6" y="191.5" transform="rotate(-90 100.6 191.5)">22</text>
<text x="104.6" y="188.7" transform="rotate(-90 104.6 188.7)">øf</text>
<text x="178.1" y="187.9" transform="rotate(-90 178.1 187.9)">øe</text>
<text x="25.8" y="194.2" transform="rotate(-90 25.8 194.2)">ø82.55</text>
<text x="41.7" y="194.9">24</text>
<text x="33.8" y="203.9" transform="rotate(-90 33.8 203.9)">ø12</text>
<text x="93" y="198.4" transform="rotate(-90 93 198.4)">6.4</text>
<text x="182" y="200.2" transform="rotate(-90 182 200.2)">46</text>
<text x="37.7" y="212.8">6.4</text>
<text x="56.7" y="212.8">10</text>
<text x="142.9" y="212.8">88</text>
<text x="41.5" y="216.8">24</text>
<text x="59" y="216.8">a</text>
<text x="64.5" y="220.6">c</text>
<text x="141.2" y="216.6">106.4</text>
<text x="142.1" y="220.8">130</text>
<text x="14.5" y="225.6">3</text>
<text x="19.3" y="225.6">Shaft key B4 × 4 × 14</text>
<text x="14.4" y="232.7">Type</text>
<text x="54.6" y="232.7">Material numbers</text>
<text x="82.2" y="232.7">a</text>
<text x="91.2" y="232.7">c</text>
<text x="100.2" y="232.7">d</text>
<text x="109.2" y="232.7">øe</text>
<text x="118.2" y="232.7">øf</text>
<text x="127.2" y="232.7">Suction port S according</text>
<text x="164.2" y="232.7">Pressure port P according</text>
<text x="127.2" y="236.5">to ISO 228-1</text>
<text x="164.2" y="236.5">to ISO 228-1</text>
<text x="14.4" y="241.3">PGF1-2X/</text>
<text x="28.6" y="241.3">1,7 R</text>
<text x="39.4" y="241.3">E</text>
<text x="43.4" y="241.3">01VU2</text>
<text x="54.6" y="241.3">R900086159</text>
<text x="82.2" y="241.3">48.6</text>
<text x="91.2" y="241.3">85.7</text>
<text x="100.2" y="241.3">79.7</text>
<text x="109.2" y="241.3">23</text>
<text x="118.2" y="241.3">23</text>
<text x="127.2" y="241.3">G1/4; 14 deep</text>
<text x="164.2" y="241.3">G1/4; 12.5 deep</text>
<text x="28.6" y="246.1">2,2 R</text>
<text x="28.6" y="250.9">2,8 R</text>
<text x="39.4" y="246.1">E</text>
<text x="39.4" y="250.9">E</text>
<text x="43.4" y="246.1">01VU2</text>
<text x="43.4" y="250.9">01VU2</text>
<text x="54.6" y="246.1">R900086160</text>
<text x="54.6" y="250.9">R900086161</text>
<text x="82.2" y="246.1">48.6</text>
<text x="82.2" y="250.9">49.7</text>
<text x="91.2" y="246.1">85.7</text>
<text x="91.2" y="250.9">88.0</text>
<text x="100.2" y="246.1">79.7</text>
<text x="100.2" y="250.9">82.0</text>
<text x="109.2" y="246.1">23</text>
<text x="109.2" y="250.9">26</text>
<text x="118.2" y="246.1">23</text>
<text x="118.2" y="250.9">23</text>
<text x="127.2" y="246.1">G1/4; 14 deep</text>
<text x="127.2" y="250.9">G3/8; 14 deep</text>
<text x="164.2" y="246.1">G1/4; 12.5 deep</text>
<text x="164.2" y="250.9">G1/4; 12.5 deep</text>
<text x="28.6" y="255.6">3,2 R</text>
<text x="39.4" y="255.6">E</text>
<text x="43.4" y="255.6">01VU2</text>
<text x="54.6" y="255.6">R900086162</text>
<text x="82.2" y="255.6">50.5</text>
<text x="91.2" y="255.6">89.6</text>
<text x="100.2" y="255.6">83.6</text>
<text x="109.2" y="255.6">26</text>
<text x="118.2" y="255.6">23</text>
<text x="127.2" y="255.6">G3/8; 14 deep</text>
<text x="164.2" y="255.6">G1/4; 12.5 deep</text>
<text x="28.6" y="260.4">4,1 R</text>
<text x="39.4" y="260.4">E</text>
<text x="43.4" y="260.4">01VU2</text>
<text x="54.6" y="260.4">R900086163</text>
<text x="82.2" y="260.4">52.4</text>
<text x="91.2" y="260.4">93.3</text>
<text x="100.2" y="260.4">87.3</text>
<text x="109.2" y="260.4">26</text>
<text x="118.2" y="260.4">26</text>
<text x="127.2" y="260.4">G3/8; 14 deep</text>
<text x="164.2" y="260.4">G3/8; 12.5 deep</text>
<text x="28.6" y="265.2">5,0 R</text>
<text x="39.4" y="265.2">E</text>
<text x="43.4" y="265.2">01VU2</text>
<text x="54.6" y="265.2">R900086164</text>
<text x="82.2" y="265.2">54.2</text>
<text x="91.2" y="265.2">97.0</text>
<text x="100.2" y="265.2">91.0</text>
<text x="109.2" y="265.2">27</text>
<text x="118.2" y="265.2">26</text>
<text x="127.2" y="265.2">G1/2; 14 deep</text>
<text x="164.2" y="265.2">G3/8; 12.5 deep</text>
<text x="151.7" y="273.6">RE 10213/05.2015, Bosch Rexroth AG</text>
</g>
<g font-size="1.8">
<text x="77.1" y="41.7">+1.4</text>
<text x="49.8" y="47.1">–0.1</text>
<text x="77.1" y="43.4">−0.4</text>
<text x="85.1" y="46.7">±0.3</text>
<text x="147.9" y="46.7">±0.2</text>
<text x="114.4" y="54.9">±0.4</text>
<text x="171.2" y="54.9">±0.4</text>
<text x="36.1" y="62.3" transform="rotate(-90 36.1 62.3)">-0.1</text>
<text x="38.3" y="63.3" transform="rotate(-90 38.3 63.3)">0</text>
<text x="40.1" y="63.8" transform="rotate(-90 40.1 63.8)">-0.018</text>
<text x="99.8" y="64.3" transform="rotate(-90 99.8 64.3)">±0.5</text>
<text x="32" y="71.9" transform="rotate(-90 32 71.9)">-0.05</text>
<text x="110.1" y="67.9" transform="rotate(-90 110.1 67.9)">+0.4</text>
<text x="174.4" y="68.8" transform="rotate(-90 174.4 68.8)">+0.4</text>
<text x="183" y="69.4" transform="rotate(-90 183 69.4)">±0.7</text>
<text x="179" y="72" transform="rotate(-90 179 72)">±0.3</text>
<text x="114.7" y="80.1" transform="rotate(-90 114.7 80.1)">±0.4</text>
<text x="50.9" y="90.2">-0.2</text>
<text x="52.8" y="93.8">±0.3</text>
<text x="67.7" y="93.8">±0.1</text>
<text x="143.2" y="93.8">±0.3</text>
<text x="143.4" y="97.2">+1</text>
<text x="109.5" y="106.8">A</text>
<text x="66.9" y="163.2">±0.3</text>
<text x="118.5" y="167.2">±0.4</text>
<text x="112.4" y="171.2">±0.2</text>
<text x="170.8" y="171.2">±0.4</text>
<text x="30.2" y="176.9" transform="rotate(-90 30.2 176.9)">-0.1</text>
<text x="181.6" y="176.4" transform="rotate(-90 181.6 176.4)">±1</text>
<text x="24.5" y="184.6" transform="rotate(-90 24.5 184.6)">0</text>
<text x="26.2" y="185.2" transform="rotate(-90 26.2 185.2)">-0.054</text>
<text x="177.1" y="184.7" transform="rotate(-90 177.1 184.7)">+0.4</text>
<text x="100.3" y="188.2" transform="rotate(-90 100.3 188.2)">±0.3</text>
<text x="103.7" y="186.1" transform="rotate(-90 103.7 186.1)">+0.4</text>
<text x="45" y="195.3">-0.2</text>
<text x="92.7" y="194.3" transform="rotate(-90 92.7 194.3)">±0.5</text>
<text x="181.7" y="197" transform="rotate(-90 181.7 197)">±1</text>
<text x="32.5" y="198.5" transform="rotate(-90 32.5 198.5)">0</text>
<text x="34.3" y="199" transform="rotate(-90 34.3 199)">-0.018</text>
<text x="41.8" y="213.2">-0.5</text>
<text x="60" y="212.4">±0.5</text>
<text x="146.2" y="212.5">±1</text>
<text x="44.8" y="216.4">±0.4</text>
<text x="60.5" y="216.4">±0.2</text>
<text x="65.9" y="219.3">+0.9</text>
<text x="66" y="221.1">−0.3</text>
<text x="147" y="220.5">±1.3</text>
<text x="148.5" y="216.2">±0.3</text>
</g>
</svg>
